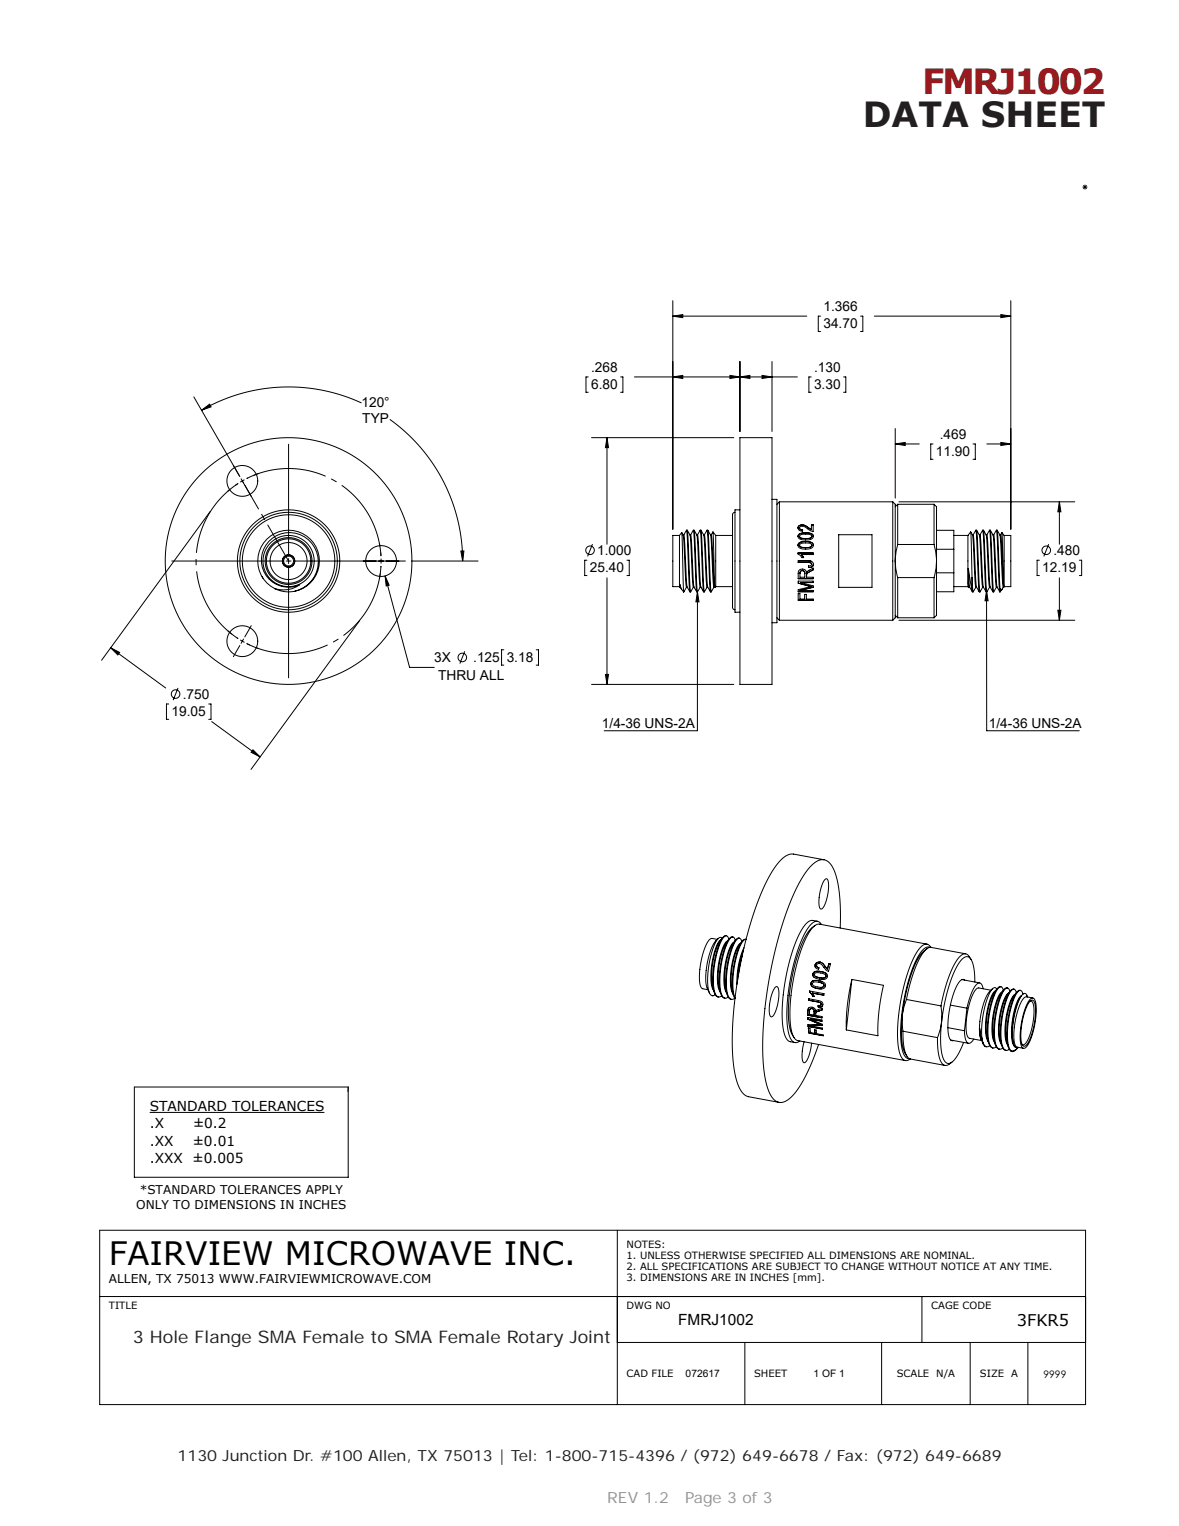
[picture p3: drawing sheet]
<svg xmlns="http://www.w3.org/2000/svg" width="216mm" height="279mm" viewBox="0 0 216 279" stroke-linecap="round" stroke-linejoin="round" font-family="sans-serif">
<g fill="none" stroke="#000" stroke-width=".18">
<path d="M123.2 57.9h24.5M123.2 55.1v41.8M123.2 57.9l1.8-.3v.6zM150.3 57.9h-.5v2.8h.5M157.6 57.9h.4v2.8h-.4M160.1 57.9h25M183.3 57.6l1.8 .3-1.8 .3zM185.1 55.1v41.8M35.5 72.7l8.4 14.6M36.9 75.1l1.5-1.1 .2 .5zM66.2 73.8a31.9 31.9 0 0 0-29.3 1.3M71.4 76.8a31.9 31.9 0 0 1 13.3 25.9"/>
<path d="M107.7 69h-.4v2.8h.4M113.6 69h.5v2.8h-.5M116.2 69h29.8M123.2 69l1.8-.3v.6zM133.7 68.7l1.8 .3-1.8 .3zM135.5 66.2v12.8M135.5 69l1.8-.3v.6zM139.5 68.7l1.9 .3-1.9 .3zM141.4 66.2v12.8M148.5 69h-.4v2.8h.4M154.5 69h.4v2.8h-.4M163.9 78.5v12.7"/>
<path d="M38.5 93.6l-19.9 27.3M43.6 88.5l-1.9 1.5M44.1 87.7l.5 .7M44.8 87.8l-.8 .5M44.8 88.8l1.2 2.1M47.4 86.7l-2.2 .9M49.3 99.1a5.4 5.4 0 0 1 8.3 1 5.4 5.4 0 0 1-2.8 7.9 5.5 5.5 0 0 1-4.4-.2 5.2 5.2 0 0 0 4.5-.7 5 5 0 0 1-6.1-1.7 5 5 0 0 1 .5-6.3zM52.8 81.3v20.5M69.5 99.5l.3 2.3M108.3 80.1h26.1M108.5 99.6l-.9 2.3M111.2 80.1l.2 1.9h-.5z"/>
<path d="M111.2 80.1v19.5M124.4 98v9.4M124.4 98h-1.2v9.4h1.2M124.8 97.5l-.4 .5M124.8 97.5l.4 10.8M124.8 97.5l.3 .4M125.1 97.9h.1M125.1 98l.6 9.5M125.2 97.9l.5-.8 .6 11.3M125.2 97.9l.6 9.6M125.7 97.1h.2l.1 1.1 .5 10.1M125.9 97.1a3.8 3.8 0 0 1 .6 2.8l.2 5a5.5 5.5 0 0 0 .3 2.6h.1"/>
<path d="M126.3 97.9h.2M126.5 97.9l.5-.8 .6 11.3M126.5 97.9l.6 9.6M127 97.1h.1M127.6 97.9h.1M127.7 97.9l.5-.8 .5 10.2 .1 1 .2 .1M127.7 97.9l.4 7a5.3 5.3 0 0 0 .7 3.5M128.2 97.1h.2l.1 1.1 .5 10.2 .5-.9M128.4 97.1a3.8 3.8 0 0 1 .6 2.8l.5 7.6M128.9 97.9h.1M129 97.9l.5-.8 .6 11.3M129 97.9l.6 9.6"/>
<path d="M129.5 97.1h.1M130.1 98l.6 9.5M130.2 97.9h-.1l-.5-.8 .6 11.2M130.2 97.9l.7 9.6M130.5 97.4l-.3 .5M130.6 97.4l.3 10.2 .2-.2M130.6 97.4l.5 .6M131.1 98v9.4M131.1 98h3M134.6 93.8l-.3 .1-.2 .4v16.9l.2 .3 .3 .1M135.5 80.1h5.9v45.2h-5.9zM135.5 93.3h-.9v18.8h.9"/>
<path d="M141.4 91.4h.9v22.6h-.9M142.7 91.9v21.7M142.7 91.9h20.8M142.7 91.9l-.4 .4M146.1 96.6a.68 .68 0 0 0 .8 .7l.1-.3-.4-.1-.2-.2M146.1 98.2a.92 .92 0 0 0 1.2 .7 1.33 1.33 0 0 0 1.6-.6v-.1M146.1 99.8a.93 .93 0 0 0 1.2 .7 1.3 1.3 0 0 0 1.6-.6v-.1M146.1 99.8h.1M146.1 98.2h.1M146.4 96.7v-.1a.62 .62 0 0 1 1-.1 2.47 2.47 0 0 0 1.5 .8v-1.2h-.3v.9M146.4 99.9a.91 .91 0 0 0 1.1 .4M146.4 99.8v.1"/>
<path d="M146.4 98.2a.49 .49 0 0 0 .7 .4h.4M146.4 98.2a.93 .93 0 0 0 1.1 .4M146.4 96.7l.2 .3h.4M146.4 97.7l-.3 .5M146.4 99.4l-.3 .4M146.4 99.4h.1M146.4 97.8l-.3 .4M146.4 97.7v.1M146.9 96.1l.6 .2 .6 .3M146.9 96.1l-.5 .1-.3 .4M146.9 96.1l-.5 .2-.3 .3M146.9 96.1h.1"/>
<path d="M147.5 98.6h.1M147.5 97.5a1.15 1.15 0 0 1 1.4 .6v.1M147.5 97.5l-1.1 .2M147.5 99.1a1.06 1.06 0 0 1 1.4 .7M147.5 99.1l-1.1 .3M147.5 99.2l-1.1 .2M147.5 99.1v.1M147.5 97.5v.1M148.1 96.6l.5 .4M148.1 96.6h.1M148.7 99.8a.89 .89 0 0 1-1.2 .5M148.7 99.8h.1"/>
<path d="M148.7 99.8a1.34 1.34 0 0 0-1.6-.4 .56 .56 0 0 0-.7 .4M148.7 98.2a.9 .9 0 0 1-1.2 .4M148.7 98.2a1.39 1.39 0 0 0-1.6-.4 .56 .56 0 0 0-.7 .4M148.7 98.2h.1M148.9 99.8h.1M148.9 98.2h.1M153.6 97.9h6.1v9.6h-6.1zM163.5 91.9v21.7M163.5 91.9l.4 .4v10.4M163.9 81.3h4.4M163.9 81.3l1.9-.3v.6zM164.4 92.3v7.4"/>
<path d="M164.4 99.7l-.3 1.3-.2 1.7M164.4 92.3l-.5 .5M164.4 92.3h6.6M164.4 99.7h6.6M164.6 91.9h32.2M170.9 81.3h-.5v2.8h.5M171 99.7l.3 1.3 .2 1.7M171 92.3v7.4M171 92.3l.5 .5v9.9M171.5 97.1h3.2v3.5M174.7 98h2.5M177.2 98v9.4"/>
<path d="M177.7 97.4l-.5 .6M177.8 97.4l.2 8.3M177.8 97.4a3.5 3.5 0 0 1 .5 2.5l.4 7.6M178.1 97.9a24.5 24.5 0 0 1 .5 5.6l.2 4M178.2 81.3h.4v2.8h-.4M178.2 97.9l.5-.8 .6 11.2M178.7 97.1h.2l.1 1.1 .5 10.1M178.8 97.1l.5 .8h.2M179.3 98l.7 9.5M179.5 97.9l.5-.8 .5 10.2 .1 1 .1 .1M179.5 97.9l.4 7a5.3 5.3 0 0 0 .7 3.5M180 97.1h.1l.1 1.1 .5 10.2 .5-.9"/>
<path d="M180.1 97.1l.5 .8h.1M180.6 98l.6 9.5M180.7 81.3h4.4M180.7 97.9l.5-.8 .6 11.2M180.7 97.9l.6 9.6M181.2 97.1h.2l.1 1.1 .5 10.1M181.3 97.1a3.8 3.8 0 0 1 .7 2.8l.5 7.6M181.8 97.9h.2M182 97.9l.5-.8 .6 11.3M182 97.9l.6 9.6M182.5 97.1h.1l.1 1.1 .4 9.6M182.6 97.1a3.8 3.8 0 0 1 .7 2.8l.4 7.6"/>
<path d="M183.1 97.9h.1M183.2 97.9l.6 9.5M183.3 81l1.8 .3-1.8 .3zM183.5 97.5l-.3 .4M183.9 98l-.4-.5 .3 9.9M183.9 98v9.4M183.9 98h1.2v9.4h-1.2M192 99.6l-.9 2.3M194 91.9l.3 1.8h-.6zM194 91.9v7.7M20.3 118.6l10 7.4M20.3 118.6l1.6 .9-.3 .4z"/>
<path d="M31.5 102.7h20.4M41.7 115.5l1.9 1.4M43.9 118.2l-1.2 2M44 117.2l.8 .4M44.6 117l-.5 .8M45.2 117.8l2.2 .9M46 114.6l-1.2 2M48 105.6l.2 .3M50.4 107.8a5.6 5.6 0 0 1-1.7-8.9 5.6 5.6 0 0 1 9 1 5.6 5.6 0 0 1-3.6 8.3M52.4 102.7h.9M52.8 102.3v.9M52.8 103.6v20.5"/>
<path d="M53.7 102.7h20.5M65.9 113.6l-19.9 27.3M69.8 103.6l-.3 2.4M69.8 102.3v.9M70.5 105.5l4.5 16.7h4.5M70.5 105.4l.8 1.7-.6 .2zM75.4 102.7h12.1M84.4 100.9h.6l-.3 1.8zM85.1 119.3l-.9 2.2M92.3 119h-.5v2.8h.5M98.2 119h.4v2.8h-.4M107.5 102.6h-.4v2.8h.4"/>
<path d="M111.2 105.8v19.5M114.8 102.6h.4v2.8h-.4M124.4 107.4l.1 .1M124.5 107.5h.1M124.5 107.1l.1 .4M124.5 107.1l.2 .7 .5 .6M124.5 107.1v.4M124.6 107.5l.2 .3M125.2 108.3h.1M125.2 108.3v.1M125.2 108.4h.1M125.7 107.5h.1"/>
<path d="M125.7 107.5l-.5 .9M125.8 107.5l.5 .9M126.3 108.4h.2M127 107.5l-.5 .9M127.1 107.5l.5 .9M127.6 108.4h.1M127.7 108.4v25.4h-17.1M127.7 108.4l.3 1.8h-.6zM128.2 107.5l-.4-7a5.3 5.3 0 0 0-.7-3.4l.6 11.2M128.2 107.5h.2M128.2 107.5l-.5 .9M129.5 107.5h.1"/>
<path d="M129.6 107.5l.5 .9M130.1 108.4h.1M130.7 107.5h.2M130.7 107.5l-.5 .9M130.9 107.5v.1M131.1 107.4h3M142.3 113.1l.4 .5M142.7 113.6h20.8M146.2 108.7h.3v1h.8v-.9h.4v.9h1.2v.2h-2.7zM146.2 106.8l1.9 .5M146.2 105.9h2.7M146.2 108.3h2.7"/>
<path d="M146.2 109.9h2.7M146.5 105v.7h.9v-.7M146.5 105h.1M146.5 108.1h.1M146.6 106.6l2.3 .1v-.3h-2.7v.4M146.6 106.7l2.3 .6v.2l-2.4 .6M146.6 106.6v.1M146.7 101.5h2.2v-.3h-2.8v.2l.7 .7h.4M146.7 101.5l.5 .6M146.7 101.5h.1M146.9 104.5l-.3 .1-.1 .4M146.9 104.5l.4 .1 .1 .4"/>
<path d="M146.9 104.5h.1M147.4 105h.1M147.5 100.3h.1M147.7 105.3h.1M148 102.7l.6 .1 .3 .5M148 102.7h-1.8v.3h1.8M148 102.7h.4M148 102.7h.1M148 103h.4M148 103h.1M148.1 103.6v.3M148.1 107.3l.4 .1"/>
<path d="M148.1 107.3h.1M148.1 103.9h.1M148.3 104.6l.6-.3v-.3l-1.2 .8a.81 .81 0 0 0-1.1-.6 .81 .81 0 0 0-.4 1.2v.6h2.7v-.3h-1.2v-.4M148.3 104.6l-.5 .4-.1 .3M148.3 104.6h.1M148.4 102.7h.1M148.4 103l.2 .3M148.4 103h.1M148.5 107.4l-2.3 .6v.4h2.7v-.3h-2.4M148.5 107.4h.1M148.6 103.3l-.1 .2-.4 .1M148.6 103.3h.1"/>
<path d="M148.7 103.7l-.6 .2M148.7 103.7h.1M148.9 107.5l-2.4 .6M148.9 103.3l-.2 .4M148.9 103.3h.1M163.9 102.7v10.4l-.4 .5M163.9 102.7l.1 1.3 .4 1.8M163.9 112.7l.5 .4M164.4 105.8v7.3M164.4 113.1h6.6M164.4 105.8h6.6M164.6 113.6h32.2"/>
<path d="M171 105.8v7.3M171.5 102.7l-.1 1.3-.4 1.8M171.5 102.7v10l-.5 .4M171.5 100.6h3.2M171.5 104.9h3.2M174.7 104.9v3.4h-3.2M174.7 107.4h2.5M174.7 100.6v4.3M177.2 107.4l.2 .2M177.3 106.7l.1 .9M177.3 106.7l.1 .8M177.3 104.1l.3 3.4"/>
<path d="M177.3 104.1l.7 3.8M177.3 104.1v2.6M177.4 107.5h.2M177.4 107.5v.1M177.6 107.5l.5 .9M178 105.7l.2 2.7 .5-.9M178 107.9l.1 .4M178 105.7v2.2M178.1 108.4h.1M178.7 107.5h.1M178.8 107.5l.5 .9M179.3 108.4h.2"/>
<path d="M180 107.5h.1M180 107.5l-.5 .9M180.7 108.2l.2 1.8h-.5zM180.7 108.2v25.6h16.9M181.2 107.5h.1M181.3 107.5l.5 .9M181.8 108.4h.2M182.5 107.5h.1M182.5 107.5l-.5 .9M182.6 107.5l.5 .9M183.1 108.4h.1M183.1 107.8v.6"/>
<path d="M183.5 107.9l-.4 .5M183.7 107.5h.1M183.7 107.5l-.4 .5-.2-.2M183.8 107.4v.1M183.9 107.4l-.1 .1M190.3 102.6h-.4v2.8h.4M193.7 111.7h.6l-.3 1.9zM194 105.8v7.8M197.7 102.6h.4v2.8h-.4M30.9 128.9h-.4v2.8h.4M32.6 126l-.9 2.2M38.2 128.9h.4v2.8h-.4"/>
<path d="M38.8 132.1l8.8 6.5M46.3 137.3l1.3 1.3-1.6-.9zM108.3 125.3h26.1M110.9 123.5h.5l-.2 1.8zM150.9 157.4l-5.6-1a3.4 3.4 0 0 0-2.9 1.7 37.6 37.6 0 0 0-5.5 12.7 71.1 71.1 0 0 0-2.6 24 9.4 9.4 0 0 0 1.9 5.5l.9 .5 5.6 1M131.3 172l-.9-.2a1.4 1.4 0 0 0-1 1.1 13.4 13.4 0 0 0-1.1 7.7l.3 .4 1 .2M131.5 171.8a8.6 8.6 0 0 0-2.1 5.4l-.1 2.8 .2 .8 .4 1M132 172.1a5.9 5.9 0 0 0-1.5 3.6 9 9 0 0 0 .2 5.6M132.2 171.8l-.2-.2a1.22 1.22 0 0 0-1 1 15.7 15.7 0 0 0-1.1 9.1l.4 .6h.2l.5-.2M132.3 171.7a11.8 11.8 0 0 0-1.9 8.2l.3 1.6M133 172.6a13.7 13.7 0 0 0-1.3 8.3M133 171.3a.62 .62 0 0 0-.7 .4 16.2 16.2 0 0 0-1.5 10 .98 .98 0 0 0 .8 .8"/>
<path d="M133.2 172.3a5.9 5.9 0 0 0-1.5 3.6 9 9 0 0 0 .2 5.6M133.5 171.9h-.1a.56 .56 0 0 0-.5-.6 4.3 4.3 0 0 0-1.5 2.7 16.2 16.2 0 0 0-.5 7.7 .8 .8 0 0 0 1.2 .7l.1-.1M133.5 171.9l-.5 .7M134.2 171.6a.62 .62 0 0 0-.7 .3 16.2 16.2 0 0 0-1.5 10 .98 .98 0 0 0 .8 .9M134.4 172.5a5.9 5.9 0 0 0-1.5 3.6 9 9 0 0 0 .2 5.7M134.6 172.1v.1a.56 .56 0 0 0-.5-.6 4.3 4.3 0 0 0-1.5 2.6 16.2 16.2 0 0 0-.5 7.7 .81 .81 0 0 0 1.1 .7h.1M134.7 172.2a11.8 11.8 0 0 0-2 8.1l.4 1.7M135.4 171.8a.62 .62 0 0 0-.7 .4 16.2 16.2 0 0 0-1.6 9.9 .96 .96 0 0 0 .7 .9M135.6 172.7a5.9 5.9 0 0 0-1.5 3.6 9 9 0 0 0 .1 5.7M135.8 172.4a.56 .56 0 0 0-.6-.6 4.3 4.3 0 0 0-1.4 2.6 16.2 16.2 0 0 0-.5 7.7 .8 .8 0 0 0 1.1 .8l.1-.1M135.9 172.4a11.8 11.8 0 0 0-2 8.2l.4 1.6M135.9 175l-.4 1.5-.3 2.2"/>
<path d="M136.1 174.1a15.7 15.7 0 0 0-1 5.3M136.2 173.5a15 15 0 0 0-1.3 6.7M136.5 172a1.05 1.05 0 0 0-.9 .8 16.8 16.8 0 0 0-1.3 9.5l.3 .5M136.5 172h.1a1.05 1.05 0 0 0-.9 .8 16.8 16.8 0 0 0-1.2 9.5l.1 .4M148.8 179.9a1.85 1.85 0 0 1 2.1 .5 .77 .77 0 0 1-1.1 .3 .79 .79 0 0 1-1-.7zM148.9 178.3h.1M148.9 178.3v.5l.3 .2M148.9 179.6l-.4 .4M148.9 179.6h.1M149.2 169.5a7.8 7.8 0 0 0-2.7 4.2 31.8 31.8 0 0 0-1.9 14.5l.3 1 .5 .8M149.2 177.9l-.3 .4M149.2 177.9h.1"/>
<path d="M149.3 176.6a.64 .64 0 0 0 .6 .9l.1-.3M149.3 176.6v.1M149.3 176.7v.4M149.3 178.8h.1M149.3 178.8l.8 .2M149.6 177h.1M149.6 177l.4 .2M149.7 168.7a1.79 1.79 0 0 0-1.4-.1 7.8 7.8 0 0 0-2.7 4.1 35.5 35.5 0 0 0-2.1 15.9 2.3 2.3 0 0 0 1.2 2.1l.9 .2M150 179.6a1.02 1.02 0 0 1 1.2 .9 1.02 1.02 0 0 1-1.5 .5M150 179.6h-1.1M150 179.6h.1M150 179.6l.6 .1"/>
<path d="M150.1 179h.1M150.2 176.2l.5 .3 .4 .4M150.2 176.2h-.6l-.3 .4M150.2 176.2h.1M150.2 176.2h-.6l-.3 .5M150.2 176.2l.5 .3 .4 .5M150.4 177.9a.98 .98 0 0 1 1.1 .9 1.06 1.06 0 0 1-1.5 .5 .99 .99 0 0 1-1.1-1M150.4 177.9h-1.2M150.4 177.9h.1M150.4 177.9l1 .4M150.4 180h.1M150.4 180l.4 .2 .1 .3"/>
<path d="M150.4 169.3a1.07 1.07 0 0 0-.9-.6 1.07 1.07 0 0 0-1 .6 20.3 20.3 0 0 0-3.5 8.8 27.4 27.4 0 0 0-.5 11.4 1.45 1.45 0 0 0 1.4 1.4l.6-.3M151.1 176.9l.4 .5M151.1 176.9v.1M151.1 161l.2-.1a1.21 1.21 0 0 1 .4 1.3l-.3 2.4a2.2 2.2 0 0 1-1.1 1.8 3.3 3.3 0 0 1-.2-2.8l.5-1.7zM151.1 177l.4 .4M151.1 178.5l.2 .3M151.3 178.8a.87 .87 0 0 1-1.2 .2M151.3 178.8a1.21 1.21 0 0 0-1.5-.7 .46 .46 0 0 0-.7 .3 .46 .46 0 0 0 .6 .5l.4 .1M151.3 178.8h.1M151.5 177.4h.1M151.8 176.5l-.3 .9M151.8 176.5h.3l-.4 1.4a2.04 2.04 0 0 1-1.1-1.2 .54 .54 0 0 0-.6-.3 .54 .54 0 0 0-.5 .4l.1 .3 .4 .1"/>
<path d="M153.9 169.9a26.9 26.9 0 0 0-1.2-10.6 2.3 2.3 0 0 0-2.6-1.8 8.1 8.1 0 0 0-3.7 4.1 67.5 67.5 0 0 0-6.2 22.1 43.1 43.1 0 0 0 .2 15.1 3.7 3.7 0 0 0 2.4 3.1 3.7 3.7 0 0 0 2.9-2 31.7 31.7 0 0 0 4.2-8.7M156 179.3l-.8 4.9-.2 4.4M156 179.3l5.8 1.1-.9 4.9-.1 4.3-5.8-1M156 179.3l-1 9.3M169.7 173.7a7.1 7.1 0 0 0-2.6 3.9l-1.2 4.2-.7 4M169.8 172.9l-19.7-3.7a2.31 2.31 0 0 0-2 1.6 32.9 32.9 0 0 0-3.2 17.7 2.31 2.31 0 0 0 1.2 2l19.7 3.7M170.3 173.5a1.31 1.31 0 0 0-1.5 .7 24.5 24.5 0 0 0-3.5 10.4 18.2 18.2 0 0 0 .2 8.4l.4 .6 .6 .2M170.5 173.5a1 1 0 0 0-1.8-.2 17.9 17.9 0 0 0-3.3 7.8 28.6 28.6 0 0 0-.7 11.5 1.66 1.66 0 0 0 1.3 1.6l.7-.3M176.1 179.4l3.3 .6M176.7 179.5a.74 .74 0 0 0-1.2 .4 16.3 16.3 0 0 0-1.7 10l.3 .5 .5 .1M176.8 174.6l-6.3-1.1a1.82 1.82 0 0 0-1.6 1.2l-.7 1.2-.8 2-.8 2.4-.6 2.7M177.8 175.7l-.3-.5a.95 .95 0 0 0-1.7-.1 17.7 17.7 0 0 0-3.2 7.7l-.3 1.4"/>
<path d="M178.5 179.8v-.1a6.2 6.2 0 0 0-1-4.4 1.09 1.09 0 0 0-1.5 .5 22.7 22.7 0 0 0-3.4 10l-.2 1.4M24.6 199h39.2v16.5h-39.2zM63.8 199l-.1 .8M131.7 180.9l.2 .9M133.8 183h.1M142 180.7l.2-.1a1.21 1.21 0 0 1 .4 1.4l-.3 2.4a2.2 2.2 0 0 1-1.1 1.8 3.3 3.3 0 0 1-.2-2.9l.5-1.6zM147.2 190.7l-.3 1.7a2.38 2.38 0 0 0 .3 2.2 2.2 2.2 0 0 0 1.1-1.8l.3-1.8M147.9 186.3l2.6 .5v.2l-2.1-.4M147.9 186.3v.3M147.9 186.6l1.8 .8M147.9 185.9l2.6 .4M147.9 185.9h.1"/>
<path d="M147.9 186.6l1.9 .8M147.9 186.6h.1M147.9 185a.7 .7 0 0 1 .7-.6 .7 .7 0 0 1 .7 .5l.1 .2M147.9 185v.9M148 185l-.1 .9M148 185h-.1M148 187.6v.3M148 187.9l2.6 .5M148 187.9h.1M148 188.2l.2 .9M148.1 184.6l-.1 .4M148.1 183.1v-.2l1.8 .3a.66 .66 0 0 1 .7 .3 .66 .66 0 0 1-.1 .8"/>
<path d="M148.1 183.1l1.8 .4M148.1 182.9v.2M148.2 189.2l-.2-1 .3 .1 .1 .8 .8 .1M148.2 189.1l2.6 .5M148.2 189.1v.1M148.2 181.6l.6 .8M148.3 181.6h-.1M148.3 181.4l-.1 .2M148.3 181.4l2.6 .5v.3l-2.1-.4M148.3 181.4v.2M148.3 187.8l2.3 .4v.2l-2.6-.5M148.3 184.8h.1"/>
<path d="M148.4 186.6l2.1 .9v.2l-2.2 .1M148.4 186.6l2.1 .4M148.5 180a.91 .91 0 0 0 1 1h.2M148.5 180h.1M148.7 184.7a.53 .53 0 0 0-.5 .8v.2l.9 .2M148.7 184.7l-.4 .1M148.7 184.7l.3 .2 .1 .4M148.7 184.7h.1M148.8 181.8l.3 .7-.3-.1M148.8 181.8h.1M148.8 182.4h.1M149.1 185.3v.6"/>
<path d="M149.1 185.3h.1M149.1 188.5l.1 .7M149.1 188.5l.4 .1 .1 .7 1.1 .2 .1 .2-2.6-.5M149.2 188.5v.7M149.4 185.1h.1M149.5 185.3v.1M149.5 185l-.1 .1M149.5 185h.1M149.7 181l.8 .1M149.7 181h.1M149.7 187.4l.5 .2M149.8 187.4l.4 .2"/>
<path d="M149.8 187.4h-.1M149.8 184.3v.1M149.9 183.5l.3 .1M149.9 183.5h.1M150 185.1l-.6 .3v.5l1.1 .2v.3l-2.6-.5M150 185.1l-.6 .3M150.2 187.6h-2.2M150.2 183.6l.2 .3M150.3 184h.1M150.3 180.8h.1M150.4 183.9l-.1 .2h-.5v.3M150.4 183.9l-.1 .1"/>
<path d="M150.4 183.9h.1M150.5 184.3l-.7 .1M150.5 184.3h-.7M150.5 184.3h.1M150.6 187.7l-2.3 .1M150.6 184.2l-.1 .1M150.6 184.9v-.3l-1.1 .4M150.6 184.9l-.6 .2M150.9 180.5h.1M150.9 180.5l-.2 .2-.3 .1M165.2 185.8l-.1 2.5a8 8 0 0 0 1 5.1M165.2 185.8v1.3l.2 1.7"/>
<path d="M165.4 188.8a8 8 0 0 0 .9 4.8l.4 .3 6.3 1.2M165.4 188.8l6.3 1.2M166 183l-.4 1.2-.4 1.6M166 183l6.3 1.2M171.7 190a8 8 0 0 0 .9 4.8l.7 .3 1-.6M172.3 184.2l.2 1.2-.1 1.8M172.4 187.2l-.2 2.4a8.1 8.1 0 0 0 .9 4.8 1 1 0 0 0 1.6-.3 11 11 0 0 0 1.8-3.2M172.4 187.2l-.2 1.2-.5 1.6M173.6 188.2l3 .5M174 184l3.1 .6M174.1 190.4l3.3 .6M176.6 188.7a3 3 0 0 0 .6 2.3 1.05 1.05 0 0 0 1.1-.7"/>
<path d="M177.1 184.6l-.5 4.1M179.4 188.3l.3 1.9M179.4 188.3l.2 1.4 .5 1.5M179.4 188.3v1.1l.3 1M179.7 190.4l.1 .1M179.8 190l.1 .4a1.24 1.24 0 0 0 1 1.3l.3-.3M179.8 190a1.46 1.46 0 0 0 .9 1.7M180 181a.91 .91 0 0 0-.9-1 6.2 6.2 0 0 0-1.8 3.6l-.2 1M181.5 181.3l-2.3-.4a1.4 1.4 0 0 0-1 1.1 13.4 13.4 0 0 0-1.1 7.7l.4 .4 2.3 .4-.1-.1M181.8 181a8.2 8.2 0 0 0-2.2 5.1l-.2 2.6 .3 1.6M182 190.3l.2 .8M182.3 181.4a5.9 5.9 0 0 0-1.5 3.6 9 9 0 0 0 .2 5.7"/>
<path d="M182.5 181.1l-.4-.3a5.1 5.1 0 0 0-1.7 3.2l-.6 3.2v2.8M182.6 181a11.8 11.8 0 0 0-2 8.2l.4 1.7M182.9 192.1h.1M183.3 182a13.7 13.7 0 0 0-1.3 8.3M183.3 180.7a.62 .62 0 0 0-.7 .4 16.2 16.2 0 0 0-1.6 9.9 .98 .98 0 0 0 .8 .9M183.5 181.6a5.9 5.9 0 0 0-1.5 3.6 9 9 0 0 0 .1 5.7M183.7 181.3a.56 .56 0 0 0-.6-.6 4.3 4.3 0 0 0-1.4 2.6 16.2 16.2 0 0 0-.5 7.7 .8 .8 0 0 0 1.1 .8l.1-.1M183.7 181.3l-.4 .7M184.1 192.3h.1M184.5 180.9a.62 .62 0 0 0-.7 .4 16.2 16.2 0 0 0-1.6 9.9 .96 .96 0 0 0 .7 .9M184.7 181.8a5.9 5.9 0 0 0-1.5 3.6 9 9 0 0 0 .1 5.7M184.9 181.5a.56 .56 0 0 0-.6-.6 4.3 4.3 0 0 0-1.4 2.7 16.2 16.2 0 0 0-.5 7.6 .8 .8 0 0 0 1.1 .8l.1-.1"/>
<path d="M185 181.5a11.8 11.8 0 0 0-2 8.2l.4 1.6M185.6 191a13.7 13.7 0 0 1 1.2-8.4l.3-.3a5.7 5.7 0 0 0-1.6 3.6 10.8 10.8 0 0 0 .1 5.5l.4 .4M185.7 181.1a.62 .62 0 0 0-.7 .4 16.2 16.2 0 0 0-1.6 9.9 .96 .96 0 0 0 .7 .9M185.9 182.1a5.9 5.9 0 0 0-1.5 3.6 9 9 0 0 0 .1 5.6M186.1 181.7a.56 .56 0 0 0-.6-.6 4.3 4.3 0 0 0-1.4 2.7 16.2 16.2 0 0 0-.6 7.7 .8 .8 0 0 0 1.2 .7l.1-.1M186.1 181.7a11.8 11.8 0 0 0-1.9 8.2l.4 1.6M186.4 191.9l-.8 .6-.5-.1M186.8 181.3a1.05 1.05 0 0 0-.9 .8 16.8 16.8 0 0 0-1.3 9.6 .98 .98 0 0 0 .8 .8M186.8 181.3h.1M187.3 182v-.1a.56 .56 0 0 0-.6-.6 4.3 4.3 0 0 0-1.4 2.7 16.2 16.2 0 0 0-.6 7.7l.4 .7M188.2 182.6l-.4-.7a.8 .8 0 0 0-.9 .7 14.9 14.9 0 0 0-1.3 8.5 .75 .75 0 0 0 .7 .7h.1a1.43 1.43 0 0 1-1.3 .6M188.6 183.3a.47 .47 0 0 1 .6-.2 .47 .47 0 0 1 .3 .5 11.9 11.9 0 0 1-1.5 7.7 .47 .47 0 0 1-.6 .2 .47 .47 0 0 1-.3-.5 11.9 11.9 0 0 1 1.5-7.7z"/>
<path d="M188.6 183.3a.61 .61 0 0 1 .7 .8 11.6 11.6 0 0 1-1.5 6.9l-.4 .3-.2-.1M188.7 182.9a.5 .5 0 0 1 .6-.1 .5 .5 0 0 1 .3 .5 13 13 0 0 1-1.6 8.4 .55 .55 0 0 1-.7 .2 .55 .55 0 0 1-.3-.6 13.4 13.4 0 0 1 1.5-8.2zM189.1 182.7l-1.1-.2a1.4 1.4 0 0 0-1.1 1.1 13.4 13.4 0 0 0-1 7.7l.3 .4 1.2 .2M27.4 203.7h32M18.3 225.3h180.5v31.9h-180.5zM18.3 237.4h180.5M113 225.3v31.9M168.8 237.4v8.4M113 245.8h85.8M136.4 245.8v11.4M161.4 245.8v11.4M177.7 245.8v11.4"/>
<path d="M188.2 245.8v11.4"/>
<circle cx="44.4" cy="88" r="2.82"/>
<circle cx="44.4" cy="117.4" r="2.82"/>
<circle cx="52.8" cy="102.7" r="8.9"/>
<circle cx="52.8" cy="102.7" r="3.4"/>
<circle cx="52.8" cy="102.7" r="4.1"/>
<circle cx="52.8" cy="102.7" r=".9"/>
<circle cx="52.8" cy="102.7" r="1.13"/>
<circle cx="52.8" cy="102.7" r="9.4"/>
<circle cx="52.8" cy="102.7" r="4.7"/>
<circle cx="52.8" cy="102.7" r="4.3"/>
<circle cx="52.8" cy="102.7" r="8.5"/>
<circle cx="52.8" cy="102.7" r="22.6"/>
<circle cx="69.8" cy="102.7" r="2.82"/>
<circle cx="108" cy="100.8" r=".79"/>
<circle cx="191.6" cy="100.8" r=".79"/>
<circle cx="32.2" cy="127.1" r=".79"/>
<circle cx="84.7" cy="120.4" r=".79"/>
</g>
<path d="M43.6 88.5a16.9 16.9 0 0 0 0 28.4M45.2 117.8a16.9 16.9 0 0 0 24.6-14.2M69.8 101.8a16.9 16.9 0 0 0-24.6-14.2" fill="none" stroke="#000" stroke-width=".18" stroke-dasharray="13.6 1.1 1.1 1.1" stroke-dashoffset="-1.8" stroke-linecap="butt"/>
<path d="M198.4 33.9l.6 .7M198.4 34.6l.6-.7M198.7 34.7v-.9M199.1 34.3h-.9" fill="none" stroke="#000" stroke-width=".18" stroke-dasharray="5.6 1.1 1.1 1.1 1.1 1.1" stroke-linecap="butt"/>
<path d="M44.4 88.1l8.4 14.6" fill="none" stroke="#000" stroke-width=".18" stroke-dasharray="13.6 1.1 1.1 1.1" stroke-dashoffset="7.6"/>
<g fill="#000">
<path d="M111.2 80.1l.2 1.9h-.5zM110.9 123.5h.5l-.2 1.8zM123.2 57.9l1.8-.3v.6zM183.3 57.6l1.8 .3-1.8 .3zM123.2 69l1.8-.3v.6zM133.7 68.7l1.8 .3-1.8 .3zM135.5 69l1.8-.3v.6zM139.5 68.7l1.9 .3-1.9 .3zM183.3 81l1.8 .3-1.8 .3zM163.9 81.3l1.9-.3v.6zM194 91.9l.3 1.8h-.6zM193.7 111.7h.6l-.3 1.9zM20.3 118.6l1.6 .9-.3 .4zM46.3 137.3l1.3 1.3-1.6-.9zM70.5 105.4l.2 1.9 .6-.2z"/>
<path d="M84.4 100.9h.6l-.3 1.8zM36.9 75.1l1.5-1.1 .2 .5z"/>
<path d="M127.7 108.4l.3 1.8h-.6zM180.7 108.2l.2 1.8h-.5z"/>
</g>
<text font-size="6.3" fill="#981a1e" x="168.9" y="17.3">FMRJ1002</text>
<text font-size="6.3" fill="#231f20" x="158" y="23.3">DATA SHEET</text>
<text font-size="5.9" x="19.9" y="231.6">FAIRVIEW MICROWAVE INC.</text>
<text font-size="3.2" fill="#231f20" x="24.3" y="245.8">3 Hole Flange SMA Female to SMA Female Rotary Joint</text>
<text font-size="3" x="186.2" y="242.7">3FKR5</text>
<text font-size="2.8" x="124.2" y="242.6">FMRJ1002</text>
<text font-size="2.8" fill="#231f20" x="32.5" y="267.6">1130 Junction Dr. #100 Allen, TX 75013 | Tel: 1-800-715-4396 / (972) 649-6678 / Fax: (972) 649-6689</text>
<g font-size="2.8" fill="#939598">
<text x="111.2" y="275.2">REV 1.2</text>
<text x="125.5" y="275.2">Page 3 of 3</text>
</g>
<g font-size="2.5">
<text x="150.8" y="56.9">1.366</text>
<text x="150.8" y="60.1">34.70</text>
<text x="108.2" y="68">.268</text>
<text x="108.2" y="71.3">6.80</text>
<text x="149.1" y="68">.130</text>
<text x="149.1" y="71.3">3.30</text>
<text x="66.2" y="74.6">120°</text>
<text x="66.3" y="77.4">TYP</text>
<text x="171.4" y="83.5">11.90</text>
<text x="172.1" y="80.3">.469</text>
<text x="109.3" y="101.6">1.000</text>
<text x="192.9" y="101.6">.480</text>
<text x="108" y="104.8">25.40</text>
<text x="190.9" y="104.8">12.19</text>
<text x="79.5" y="121.2">3X</text>
<text x="80.2" y="124.4">THRU ALL</text>
<text x="86.7" y="121.2">.125 3.18</text>
<text x="31.4" y="131.1">19.05</text>
<text x="33.5" y="127.9">.750</text>
<text x="110.2" y="133.2">1/4-36 UNS-2A</text>
<text x="181.1" y="133.2">1/4-36 UNS-2A</text>
<text x="27.4" y="203.4">STANDARD TOLERANCES</text>
<text x="27.4" y="206.6">.X</text>
<text x="27.4" y="209.8">.XX</text>
<text x="35.3" y="209.8">±0.01</text>
<text x="35.3" y="206.6">±0.2</text>
<text x="27.4" y="213">.XXX</text>
<text x="35.3" y="213">±0.005</text>
</g>
<g font-size="2.2">
<text x="24.9" y="221.4">ONLY TO DIMENSIONS IN INCHES</text>
<text x="25.6" y="218.6">*STANDARD TOLERANCES APPLY</text>
<text x="19.9" y="235">ALLEN, TX 75013 WWW.FAIRVIEWMICROWAVE.COM</text>
</g>
<g font-size="1.9">
<text x="125.6" y="252.2">072617</text>
<text x="149" y="252.2">1 OF 1</text>
<text x="191.1" y="252.2">9999</text>
</g>
<g font-size="1.8">
<text x="114.7" y="228.5">NOTES:</text>
<text x="114.7" y="230.5">1. UNLESS OTHERWISE SPECIFIED ALL DIMENSIONS ARE NOMINAL.</text>
<text x="114.7" y="232.5">2. ALL SPECIFICATIONS ARE SUBJECT TO CHANGE WITHOUT NOTICE AT ANY TIME.</text>
<text x="19.9" y="239.7">TITLE</text>
<text x="114.7" y="234.5">3. DIMENSIONS ARE IN INCHES [mm].</text>
<text x="114.7" y="239.7">DWG NO</text>
<text x="170.5" y="239.7">CAGE CODE</text>
<text x="114.7" y="252.2">CAD FILE</text>
<text x="138.1" y="252.2">SHEET</text>
<text x="164.2" y="252.2">SCALE</text>
<text x="171.5" y="252.2">N/A</text>
<text x="179.5" y="252.2">SIZE</text>
<text x="185.2" y="252.2">A</text>
</g>
</svg>
